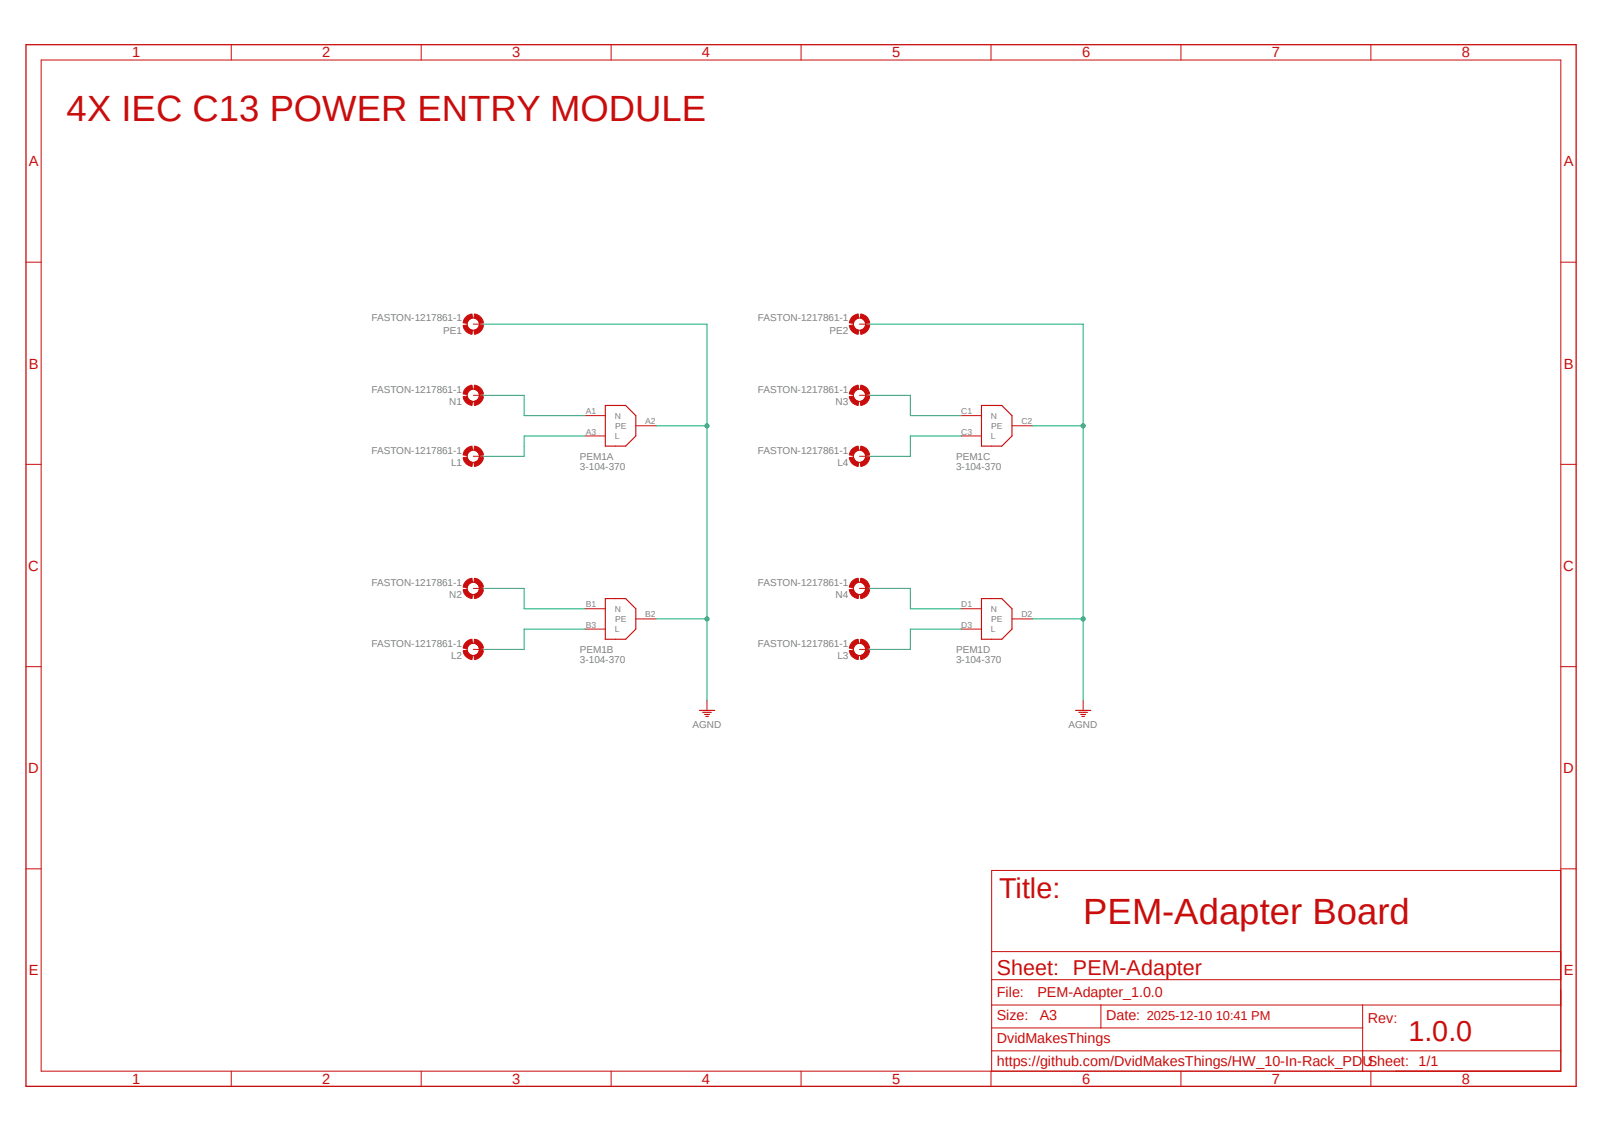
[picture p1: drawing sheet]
<svg xmlns="http://www.w3.org/2000/svg" width="420mm" height="297mm" viewBox="0 0 420 297" stroke-linecap="round" stroke-linejoin="round" font-family="sans-serif">
<path d="M6.3 11.4l407.6 274.2M413.9 11.4l-407.6 274.2" fill="none" stroke="#fff" stroke-width=".26"/>
<path d="M158.8 106.4h5.3l2.7 2.7v5.3l-2.7 2.7h-5.3zM257.5 106.4h5.3l2.7 2.7v5.3l-2.7 2.7h-5.3zM158.8 157.1h5.3l2.7 2.6v5.4l-2.7 2.6h-5.3zM257.5 157.1h5.3l2.7 2.6v5.4l-2.7 2.6h-5.3zM183.5 186.4h4M184.3 186.9h2.3M184.8 187.5h1.3M185.2 188h.6M282.2 186.4h3.9M283 186.9h2.3M283.5 187.5h1.3M283.8 188h.7" fill="none" stroke="#c90d0c" stroke-width=".3"/>
<g fill="none" stroke="#c90d0c" stroke-width=".26">
<path d="M10.8 15.7h398.6v265.4h-398.6zM60.7 11.7v4M110.5 11.7v4M160.3 11.7v4M210.1 11.7v4M260 11.7v4M309.8 11.7v4M359.6 11.7v4M6.8 68.8h4M409.4 68.8h4.1M153.5 109.1h5.3M153.5 114.4h5.3"/>
<path d="M166.8 111.7h5.3M252.1 109.1h5.4M252.1 114.4h5.4M265.5 111.7h5.3M6.8 121.8h4M409.4 121.8h4.1M153.5 159.7h5.3M252.1 159.7h5.4M6.8 174.9h4M153.5 165.1h5.3M166.8 162.4h5.3M252.1 165.1h5.4"/>
<path d="M265.5 162.4h5.3M409.4 174.9h4.1M185.5 183.7v2.7M284.1 183.7v2.7M6.8 228h4M409.4 228h4.1M409.4 228.4h-149.3v52.7M260.1 249.7h149.3M260.1 257h149.3M260.1 263.7h149.3M260.1 275.7h149.3M260.1 269.7h97.4"/>
<path d="M288.8 263.7v6M357.5 263.7v17.4M60.7 281.1v3.9M110.5 281.1v3.9M160.3 281.1v3.9M210.1 281.1v3.9M260 281.1v3.9M309.8 281.1v3.9M359.6 281.1v3.9"/>
<circle cx="124.2" cy="103.7" r="1.61"/>
</g>
<path d="M6.8 11.7h406.7v273.3h-406.7z" fill="none" stroke="#c90d0c" stroke-width=".34"/>
<path d="M121.5 104.1l1.1-.2a1.58 1.58 0 0 0 1.4 1.4l-.2 1.1-.3-.1a2.62 2.62 0 0 1-2-2.2z" fill-rule="evenodd" fill="#c90d0c"/>
<path d="M121.5 104.1l1.1-.2a1.58 1.58 0 0 0 1.4 1.4l-.2 1.1-.3-.1a2.62 2.62 0 0 1-2-2.2z" fill="none" stroke="#c90d0c" stroke-width=".26"/>
<path d="M124.3 105.3a1.61 1.61 0 0 0 1.4-1.4l1.1 .2a2.61 2.61 0 0 1-2.3 2.3z" fill-rule="evenodd" fill="#c90d0c"/>
<path d="M124.3 105.3a1.61 1.61 0 0 0 1.4-1.4l1.1 .2a2.61 2.61 0 0 1-2.3 2.3z" fill="none" stroke="#c90d0c" stroke-width=".26"/>
<path d="M124.5 101a2.61 2.61 0 0 1 2.3 2.4l-1.1 .1a1.58 1.58 0 0 0-1.4-1.4z" fill-rule="evenodd" fill="#c90d0c"/>
<path d="M124.5 101a2.61 2.61 0 0 1 2.3 2.4l-1.1 .1a1.58 1.58 0 0 0-1.4-1.4z" fill="none" stroke="#c90d0c" stroke-width=".26"/>
<path d="M122.5 101.6l1.3-.6 .2 1.1a1.61 1.61 0 0 0-1.4 1.4l-1.1-.1a2.38 2.38 0 0 1 1-1.8z" fill-rule="evenodd" fill="#c90d0c"/>
<g fill="none" stroke="#c90d0c" stroke-width=".26">
<path d="M122.5 101.6l1.3-.6 .2 1.1a1.61 1.61 0 0 0-1.4 1.4l-1.1-.1a2.38 2.38 0 0 1 1-1.8zM124.2 103.7h2.6"/>
<circle cx="124.2" cy="119.7" r="1.61"/>
</g>
<path d="M121.5 120.1l1.1-.2a1.58 1.58 0 0 0 1.4 1.4l-.2 1.1-.3-.1a2.62 2.62 0 0 1-2-2.2z" fill-rule="evenodd" fill="#c90d0c"/>
<path d="M121.5 120.1l1.1-.2a1.58 1.58 0 0 0 1.4 1.4l-.2 1.1-.3-.1a2.62 2.62 0 0 1-2-2.2z" fill="none" stroke="#c90d0c" stroke-width=".26"/>
<path d="M124.3 121.3a1.61 1.61 0 0 0 1.4-1.4l1.1 .2a2.61 2.61 0 0 1-2.3 2.3z" fill-rule="evenodd" fill="#c90d0c"/>
<path d="M124.3 121.3a1.61 1.61 0 0 0 1.4-1.4l1.1 .2a2.61 2.61 0 0 1-2.3 2.3z" fill="none" stroke="#c90d0c" stroke-width=".26"/>
<path d="M124.5 117.1a2.61 2.61 0 0 1 2.3 2.3l-1.1 .1a1.58 1.58 0 0 0-1.4-1.4z" fill-rule="evenodd" fill="#c90d0c"/>
<path d="M124.5 117.1a2.61 2.61 0 0 1 2.3 2.3l-1.1 .1a1.58 1.58 0 0 0-1.4-1.4z" fill="none" stroke="#c90d0c" stroke-width=".26"/>
<path d="M122.5 117.6l1.3-.5 .2 1a1.61 1.61 0 0 0-1.4 1.4l-1.1-.1a2.38 2.38 0 0 1 1-1.8z" fill-rule="evenodd" fill="#c90d0c"/>
<g fill="none" stroke="#c90d0c" stroke-width=".26">
<path d="M122.5 117.6l1.3-.5 .2 1a1.61 1.61 0 0 0-1.4 1.4l-1.1-.1a2.38 2.38 0 0 1 1-1.8zM124.2 119.7h2.6"/>
<circle cx="124.2" cy="154.4" r="1.61"/>
</g>
<path d="M121.5 154.7l1.1-.1a1.57 1.57 0 0 0 1.4 1.4l-.2 1.1-.3-.1a2.62 2.62 0 0 1-2-2.3z" fill-rule="evenodd" fill="#c90d0c"/>
<path d="M121.5 154.7l1.1-.1a1.57 1.57 0 0 0 1.4 1.4l-.2 1.1-.3-.1a2.62 2.62 0 0 1-2-2.3z" fill="none" stroke="#c90d0c" stroke-width=".26"/>
<path d="M125.7 154.6l1.1 .1a2.61 2.61 0 0 1-2.3 2.4l-.2-1.1a1.6 1.6 0 0 0 1.4-1.4z" fill-rule="evenodd" fill="#c90d0c"/>
<path d="M125.7 154.6l1.1 .1a2.61 2.61 0 0 1-2.3 2.4l-.2-1.1a1.6 1.6 0 0 0 1.4-1.4z" fill="none" stroke="#c90d0c" stroke-width=".26"/>
<path d="M124.5 151.7a2.61 2.61 0 0 1 2.3 2.4l-1.1 .1a1.58 1.58 0 0 0-1.4-1.4z" fill-rule="evenodd" fill="#c90d0c"/>
<path d="M124.5 151.7a2.61 2.61 0 0 1 2.3 2.4l-1.1 .1a1.58 1.58 0 0 0-1.4-1.4z" fill="none" stroke="#c90d0c" stroke-width=".26"/>
<path d="M122.5 152.3l1.3-.6 .2 1.1a1.49 1.49 0 0 0-1.4 1.4l-1.1-.1a2.38 2.38 0 0 1 1-1.8z" fill-rule="evenodd" fill="#c90d0c"/>
<g fill="none" stroke="#c90d0c" stroke-width=".26">
<path d="M122.5 152.3l1.3-.6 .2 1.1a1.49 1.49 0 0 0-1.4 1.4l-1.1-.1a2.38 2.38 0 0 1 1-1.8zM124.2 154.4h2.6"/>
<circle cx="124.2" cy="170.4" r="1.61"/>
</g>
<path d="M121.5 170.7l1.1-.1a1.57 1.57 0 0 0 1.4 1.4l-.2 1.1-.3-.1a2.62 2.62 0 0 1-2-2.3z" fill-rule="evenodd" fill="#c90d0c"/>
<path d="M121.5 170.7l1.1-.1a1.57 1.57 0 0 0 1.4 1.4l-.2 1.1-.3-.1a2.62 2.62 0 0 1-2-2.3z" fill="none" stroke="#c90d0c" stroke-width=".26"/>
<path d="M125.7 170.6l1.1 .1a2.61 2.61 0 0 1-2.3 2.4l-.2-1.1a1.6 1.6 0 0 0 1.4-1.4z" fill-rule="evenodd" fill="#c90d0c"/>
<path d="M125.7 170.6l1.1 .1a2.61 2.61 0 0 1-2.3 2.4l-.2-1.1a1.6 1.6 0 0 0 1.4-1.4z" fill="none" stroke="#c90d0c" stroke-width=".26"/>
<path d="M124.5 167.7a2.61 2.61 0 0 1 2.3 2.4l-1.1 .1a1.49 1.49 0 0 0-1.4-1.4z" fill-rule="evenodd" fill="#c90d0c"/>
<path d="M124.5 167.7a2.61 2.61 0 0 1 2.3 2.4l-1.1 .1a1.49 1.49 0 0 0-1.4-1.4z" fill="none" stroke="#c90d0c" stroke-width=".26"/>
<path d="M122.5 168.3l1.3-.6 .2 1.1a1.49 1.49 0 0 0-1.4 1.4l-1.1-.1a2.38 2.38 0 0 1 1-1.8z" fill-rule="evenodd" fill="#c90d0c"/>
<g fill="none" stroke="#c90d0c" stroke-width=".26">
<path d="M122.5 168.3l1.3-.6 .2 1.1a1.49 1.49 0 0 0-1.4 1.4l-1.1-.1a2.38 2.38 0 0 1 1-1.8zM124.2 170.4h2.6"/>
<circle cx="225.5" cy="103.7" r="1.61"/>
</g>
<path d="M222.8 104.1l1.1-.2a1.72 1.72 0 0 0 1.4 1.4l-.2 1.1-.3-.1a2.62 2.62 0 0 1-2-2.2z" fill-rule="evenodd" fill="#c90d0c"/>
<path d="M222.8 104.1l1.1-.2a1.72 1.72 0 0 0 1.4 1.4l-.2 1.1-.3-.1a2.62 2.62 0 0 1-2-2.2z" fill="none" stroke="#c90d0c" stroke-width=".26"/>
<path d="M225.7 105.3a1.72 1.72 0 0 0 1.4-1.4l1 .2v.3a2.62 2.62 0 0 1-2.3 2z" fill-rule="evenodd" fill="#c90d0c"/>
<path d="M225.7 105.3a1.72 1.72 0 0 0 1.4-1.4l1 .2v.3a2.62 2.62 0 0 1-2.3 2z" fill="none" stroke="#c90d0c" stroke-width=".26"/>
<path d="M225.8 101l.3 .1a2.62 2.62 0 0 1 2 2.3l-1 .1-.1-.4a1.83 1.83 0 0 0-1.3-1z" fill-rule="evenodd" fill="#c90d0c"/>
<path d="M225.8 101l.3 .1a2.62 2.62 0 0 1 2 2.3l-1 .1-.1-.4a1.83 1.83 0 0 0-1.3-1z" fill="none" stroke="#c90d0c" stroke-width=".26"/>
<path d="M223.8 101.6l1.3-.6 .2 1.1a1.72 1.72 0 0 0-1.4 1.4l-1.1-.1 .3-.9z" fill-rule="evenodd" fill="#c90d0c"/>
<g fill="none" stroke="#c90d0c" stroke-width=".26">
<path d="M223.8 101.6l1.3-.6 .2 1.1a1.72 1.72 0 0 0-1.4 1.4l-1.1-.1 .3-.9zM225.5 103.7h2.6"/>
<circle cx="225.5" cy="119.7" r="1.61"/>
</g>
<path d="M222.8 120.1l1.1-.2a1.72 1.72 0 0 0 1.4 1.4l-.2 1.1-.3-.1a2.62 2.62 0 0 1-2-2.2z" fill-rule="evenodd" fill="#c90d0c"/>
<path d="M222.8 120.1l1.1-.2a1.72 1.72 0 0 0 1.4 1.4l-.2 1.1-.3-.1a2.62 2.62 0 0 1-2-2.2z" fill="none" stroke="#c90d0c" stroke-width=".26"/>
<path d="M225.7 121.3a1.72 1.72 0 0 0 1.4-1.4l1 .2v.3a2.62 2.62 0 0 1-2.3 2z" fill-rule="evenodd" fill="#c90d0c"/>
<path d="M225.7 121.3a1.72 1.72 0 0 0 1.4-1.4l1 .2v.3a2.62 2.62 0 0 1-2.3 2z" fill="none" stroke="#c90d0c" stroke-width=".26"/>
<path d="M225.8 117.1h.3a2.62 2.62 0 0 1 2 2.3l-1 .1-.4-.8-1-.6z" fill-rule="evenodd" fill="#c90d0c"/>
<path d="M225.8 117.1h.3a2.62 2.62 0 0 1 2 2.3l-1 .1-.4-.8-1-.6z" fill="none" stroke="#c90d0c" stroke-width=".26"/>
<path d="M223.8 117.6l1.3-.5 .2 1-.4 .1a1.67 1.67 0 0 0-1 1.3l-1.1-.1 .3-.9z" fill-rule="evenodd" fill="#c90d0c"/>
<g fill="none" stroke="#c90d0c" stroke-width=".26">
<path d="M223.8 117.6l1.3-.5 .2 1-.4 .1a1.67 1.67 0 0 0-1 1.3l-1.1-.1 .3-.9zM225.5 119.7h2.6"/>
<circle cx="225.5" cy="154.4" r="1.61"/>
</g>
<path d="M222.8 154.7l1.1-.1a1.7 1.7 0 0 0 1.4 1.4l-.2 1.1-.3-.1a2.62 2.62 0 0 1-2-2.3z" fill-rule="evenodd" fill="#c90d0c"/>
<path d="M222.8 154.7l1.1-.1a1.7 1.7 0 0 0 1.4 1.4l-.2 1.1-.3-.1a2.62 2.62 0 0 1-2-2.3z" fill="none" stroke="#c90d0c" stroke-width=".26"/>
<path d="M227.1 154.6l1 .1v.3a2.62 2.62 0 0 1-2.3 2.1l-.1-1.1a1.7 1.7 0 0 0 1.4-1.4z" fill-rule="evenodd" fill="#c90d0c"/>
<path d="M227.1 154.6l1 .1v.3a2.62 2.62 0 0 1-2.3 2.1l-.1-1.1a1.7 1.7 0 0 0 1.4-1.4z" fill="none" stroke="#c90d0c" stroke-width=".26"/>
<path d="M225.8 151.7a2.61 2.61 0 0 1 2.3 2.4l-1 .1-.1-.4a1.65 1.65 0 0 0-1.3-1z" fill-rule="evenodd" fill="#c90d0c"/>
<path d="M225.8 151.7a2.61 2.61 0 0 1 2.3 2.4l-1 .1-.1-.4a1.65 1.65 0 0 0-1.3-1z" fill="none" stroke="#c90d0c" stroke-width=".26"/>
<path d="M223.8 152.3l1.3-.6 .2 1.1a1.58 1.58 0 0 0-1.4 1.4l-1.1-.1 .3-.9z" fill-rule="evenodd" fill="#c90d0c"/>
<g fill="none" stroke="#c90d0c" stroke-width=".26">
<path d="M223.8 152.3l1.3-.6 .2 1.1a1.58 1.58 0 0 0-1.4 1.4l-1.1-.1 .3-.9zM225.5 154.4h2.6"/>
<circle cx="225.5" cy="170.4" r="1.61"/>
</g>
<path d="M222.8 170.7l1.1-.1a1.7 1.7 0 0 0 1.4 1.4l-.2 1.1-.3-.1a2.62 2.62 0 0 1-2-2.3z" fill-rule="evenodd" fill="#c90d0c"/>
<path d="M222.8 170.7l1.1-.1a1.7 1.7 0 0 0 1.4 1.4l-.2 1.1-.3-.1a2.62 2.62 0 0 1-2-2.3z" fill="none" stroke="#c90d0c" stroke-width=".26"/>
<path d="M227.1 170.6l1 .1v.3a2.74 2.74 0 0 1-2.3 2.1l-.1-1.1a1.7 1.7 0 0 0 1.4-1.4z" fill-rule="evenodd" fill="#c90d0c"/>
<path d="M227.1 170.6l1 .1v.3a2.74 2.74 0 0 1-2.3 2.1l-.1-1.1a1.7 1.7 0 0 0 1.4-1.4z" fill="none" stroke="#c90d0c" stroke-width=".26"/>
<path d="M225.8 167.7a2.61 2.61 0 0 1 2.3 2.4l-1 .1a1.61 1.61 0 0 0-1.4-1.4z" fill-rule="evenodd" fill="#c90d0c"/>
<path d="M225.8 167.7a2.61 2.61 0 0 1 2.3 2.4l-1 .1a1.61 1.61 0 0 0-1.4-1.4z" fill="none" stroke="#c90d0c" stroke-width=".26"/>
<path d="M223.8 168.3l1.3-.6 .2 1.1a1.58 1.58 0 0 0-1.4 1.4l-1.1-.1 .3-.9z" fill-rule="evenodd" fill="#c90d0c"/>
<g fill="none" stroke="#c90d0c" stroke-width=".26">
<path d="M223.8 168.3l1.3-.6 .2 1.1a1.58 1.58 0 0 0-1.4 1.4l-1.1-.1 .3-.9zM225.5 170.4h2.6"/>
<circle cx="124.2" cy="85" r="1.61"/>
</g>
<path d="M121.5 85.4l1.1-.1a1.58 1.58 0 0 0 1.4 1.4l-.2 1h-.3a2.62 2.62 0 0 1-2-2.3z" fill-rule="evenodd" fill="#c90d0c"/>
<path d="M121.5 85.4l1.1-.1a1.58 1.58 0 0 0 1.4 1.4l-.2 1h-.3a2.62 2.62 0 0 1-2-2.3z" fill="none" stroke="#c90d0c" stroke-width=".26"/>
<path d="M124.3 86.7a1.61 1.61 0 0 0 1.4-1.4l1.1 .1a2.61 2.61 0 0 1-2.3 2.3z" fill-rule="evenodd" fill="#c90d0c"/>
<path d="M124.3 86.7a1.61 1.61 0 0 0 1.4-1.4l1.1 .1a2.61 2.61 0 0 1-2.3 2.3z" fill="none" stroke="#c90d0c" stroke-width=".26"/>
<path d="M124.5 82.4a2.61 2.61 0 0 1 2.3 2.3l-1.1 .1a1.58 1.58 0 0 0-1.4-1.4z" fill-rule="evenodd" fill="#c90d0c"/>
<path d="M124.5 82.4a2.61 2.61 0 0 1 2.3 2.3l-1.1 .1a1.58 1.58 0 0 0-1.4-1.4z" fill="none" stroke="#c90d0c" stroke-width=".26"/>
<path d="M122.5 82.9l1.3-.5 .2 1a1.61 1.61 0 0 0-1.4 1.4l-1.1-.1a2.38 2.38 0 0 1 1-1.8z" fill-rule="evenodd" fill="#c90d0c"/>
<g fill="none" stroke="#c90d0c" stroke-width=".26">
<path d="M122.5 82.9l1.3-.5 .2 1a1.61 1.61 0 0 0-1.4 1.4l-1.1-.1a2.38 2.38 0 0 1 1-1.8zM124.2 85h2.6"/>
<circle cx="225.5" cy="85" r="1.61"/>
</g>
<path d="M222.8 85.4l1.1-.1a1.72 1.72 0 0 0 1.4 1.4l-.2 1h-.3a2.62 2.62 0 0 1-2-2.3z" fill-rule="evenodd" fill="#c90d0c"/>
<path d="M222.8 85.4l1.1-.1a1.72 1.72 0 0 0 1.4 1.4l-.2 1h-.3a2.62 2.62 0 0 1-2-2.3z" fill="none" stroke="#c90d0c" stroke-width=".26"/>
<path d="M225.7 86.7l.7-.4 .6-.6 .1-.4 1 .1v.3a2.62 2.62 0 0 1-2.3 2z" fill-rule="evenodd" fill="#c90d0c"/>
<path d="M225.7 86.7l.7-.4 .6-.6 .1-.4 1 .1v.3a2.62 2.62 0 0 1-2.3 2z" fill="none" stroke="#c90d0c" stroke-width=".26"/>
<path d="M225.8 82.4h.3a2.62 2.62 0 0 1 2 2.3l-1 .1-.1-.3a1.83 1.83 0 0 0-1.3-1.1z" fill-rule="evenodd" fill="#c90d0c"/>
<path d="M225.8 82.4h.3a2.62 2.62 0 0 1 2 2.3l-1 .1-.1-.3a1.83 1.83 0 0 0-1.3-1.1z" fill="none" stroke="#c90d0c" stroke-width=".26"/>
<path d="M223.8 82.9l1.3-.5 .2 1a1.72 1.72 0 0 0-1.4 1.4l-1.1-.1 .3-.8z" fill-rule="evenodd" fill="#c90d0c"/>
<path d="M223.8 82.9l1.3-.5 .2 1a1.72 1.72 0 0 0-1.4 1.4l-1.1-.1 .3-.8zM225.5 85h2.6" fill="none" stroke="#c90d0c" stroke-width=".26"/>
<path d="M172.1 111.7h13.4v72M172.1 162.4h13.4" fill="none" stroke="#0dab76" stroke-width=".26"/>
<circle cx="185.5" cy="162.4" r=".55" fill="#0dab76"/>
<g fill="none" stroke="#0dab76" stroke-width=".26">
<path d="M126.8 85h58.7v26.7"/>
<circle cx="185.5" cy="162.4" r=".55"/>
</g>
<circle cx="185.5" cy="111.7" r=".55" fill="#0dab76"/>
<g fill="none" stroke="#0dab76" stroke-width=".26">
<path d="M270.8 111.7h13.3v72M270.8 162.4h13.3"/>
<circle cx="185.5" cy="111.7" r=".55"/>
</g>
<circle cx="284.1" cy="162.4" r=".55" fill="#0dab76"/>
<g fill="none" stroke="#0dab76" stroke-width=".26">
<path d="M228.1 85h56v26.7"/>
<circle cx="284.1" cy="162.4" r=".55"/>
</g>
<circle cx="284.1" cy="111.7" r=".55" fill="#0dab76"/>
<g fill="none" stroke="#0dab76" stroke-width=".26">
<path d="M126.8 103.7h10.7v5.4h16M153.5 114.4h-16v5.3h-10.7M228.1 103.7h10.7v5.4h13.3M252.1 114.4h-13.3v5.3h-10.7M126.8 154.4h10.7v5.3h16M228.1 154.4h10.7v5.3h13.3M153.5 165.1h-16v5.3h-10.7M252.1 165.1h-13.3v5.3h-10.7"/>
<circle cx="284.1" cy="111.7" r=".55"/>
</g>
<g font-size="9.6" fill="#c90d0c">
<text x="17.5" y="31.7">4X IEC C13 POWER ENTRY MODULE</text>
<text x="284.1" y="242.4">PEM-Adapter Board</text>
</g>
<g font-size="7.5" fill="#c90d0c">
<text x="262.1" y="235.7">Title:</text>
<text x="369.5" y="273">1.0.0</text>
</g>
<text font-size="5.6" fill="#c90d0c" x="261.5" y="255.7">Sheet: PEM-Adapter</text>
<g font-size="3.9" fill="#c90d0c">
<text x="34.7" y="15.1">1</text>
<text x="84.5" y="15.1">2</text>
<text x="134.3" y="15.1">3</text>
<text x="184.2" y="15.1">4</text>
<text x="234" y="15.1">5</text>
<text x="283.8" y="15.1">6</text>
<text x="333.7" y="15.1">7</text>
<text x="383.5" y="15.1">8</text>
<text x="7.5" y="43.6">A</text>
<text x="410.2" y="43.6">A</text>
<text x="7.5" y="96.7">B</text>
<text x="410.2" y="96.7">B</text>
<text x="7.4" y="149.7">C</text>
<text x="410.1" y="149.7">C</text>
<text x="7.4" y="202.8">D</text>
<text x="410.1" y="202.8">D</text>
<text x="7.5" y="255.9">E</text>
<text x="410.2" y="255.9">E</text>
<text x="34.7" y="284.4">1</text>
<text x="84.5" y="284.4">2</text>
<text x="134.3" y="284.4">3</text>
<text x="184.2" y="284.4">4</text>
<text x="234" y="284.4">5</text>
<text x="283.8" y="284.4">6</text>
<text x="333.7" y="284.4">7</text>
<text x="383.5" y="284.4">8</text>
</g>
<g font-size="3.8" fill="#c90d0c">
<text x="261.5" y="261.7">File:</text>
<text x="272.2" y="261.7">PEM-Adapter_1.0.0</text>
<text x="261.5" y="267.7">Size:</text>
<text x="272.8" y="267.7">A3</text>
<text x="290.2" y="267.7">Date: 2025-12-10 10:41 PM</text>
<text x="358.8" y="268.4">Rev:</text>
<text x="261.5" y="273.7">DvidMakesThings</text>
<text x="261.5" y="279.7">https://github.com/DvidMakesThings/HW_10-In-Rack_PDUSheet: 1/1</text>
</g>
<g font-size="2.6" fill="#808080">
<text x="97.4" y="84.3">FASTON-1217861-1</text>
<text x="116.3" y="87.5">PE1</text>
<text x="198.8" y="84.3">FASTON-1217861-1</text>
<text x="217.6" y="87.5">PE2</text>
<text x="97.4" y="103">FASTON-1217861-1</text>
<text x="117.9" y="106.2">N1</text>
<text x="198.8" y="103">FASTON-1217861-1</text>
<text x="219.2" y="106.2">N3</text>
<text x="97.4" y="119">FASTON-1217861-1</text>
<text x="198.8" y="119">FASTON-1217861-1</text>
<text x="118.3" y="122.2">L1</text>
<text x="152.1" y="123.3">3-104-370</text>
<text x="152.1" y="120.6">PEM1A</text>
<text x="219.7" y="122.2">L4</text>
<text x="250.8" y="123.3">3-104-370</text>
<text x="250.8" y="120.6">PEM1C</text>
<text x="97.4" y="153.7">FASTON-1217861-1</text>
<text x="198.8" y="153.7">FASTON-1217861-1</text>
<text x="117.9" y="156.8">N2</text>
<text x="219.2" y="156.8">N4</text>
<text x="97.4" y="169.7">FASTON-1217861-1</text>
<text x="118.3" y="172.8">L2</text>
<text x="152.1" y="174">3-104-370</text>
<text x="152.1" y="171.3">PEM1B</text>
<text x="198.8" y="169.7">FASTON-1217861-1</text>
<text x="219.7" y="172.8">L3</text>
<text x="250.8" y="174">3-104-370</text>
<text x="250.8" y="171.3">PEM1D</text>
<text x="181.6" y="190.9">AGND</text>
<text x="280.3" y="190.9">AGND</text>
</g>
<g font-size="2.2" fill="#808080">
<text x="153.7" y="108.7">A1</text>
<text x="161.2" y="109.9">N</text>
<text x="161.4" y="112.5">PE</text>
<text x="169.2" y="111.3">A2</text>
<text x="252.2" y="108.7">C1</text>
<text x="259.9" y="109.9">N</text>
<text x="260.1" y="112.5">PE</text>
<text x="267.9" y="111.3">C2</text>
<text x="153.7" y="114">A3</text>
<text x="161.2" y="115.2">L</text>
<text x="252.2" y="114">C3</text>
<text x="259.9" y="115.2">L</text>
<text x="153.7" y="159.3">B1</text>
<text x="161.2" y="160.5">N</text>
<text x="252.2" y="159.3">D1</text>
<text x="259.9" y="160.5">N</text>
<text x="153.7" y="164.7">B3</text>
<text x="161.2" y="165.9">L</text>
<text x="161.4" y="163.2">PE</text>
<text x="169.2" y="162">B2</text>
<text x="252.2" y="164.7">D3</text>
<text x="259.9" y="165.9">L</text>
<text x="260.1" y="163.2">PE</text>
<text x="267.9" y="162">D2</text>
</g>
</svg>
